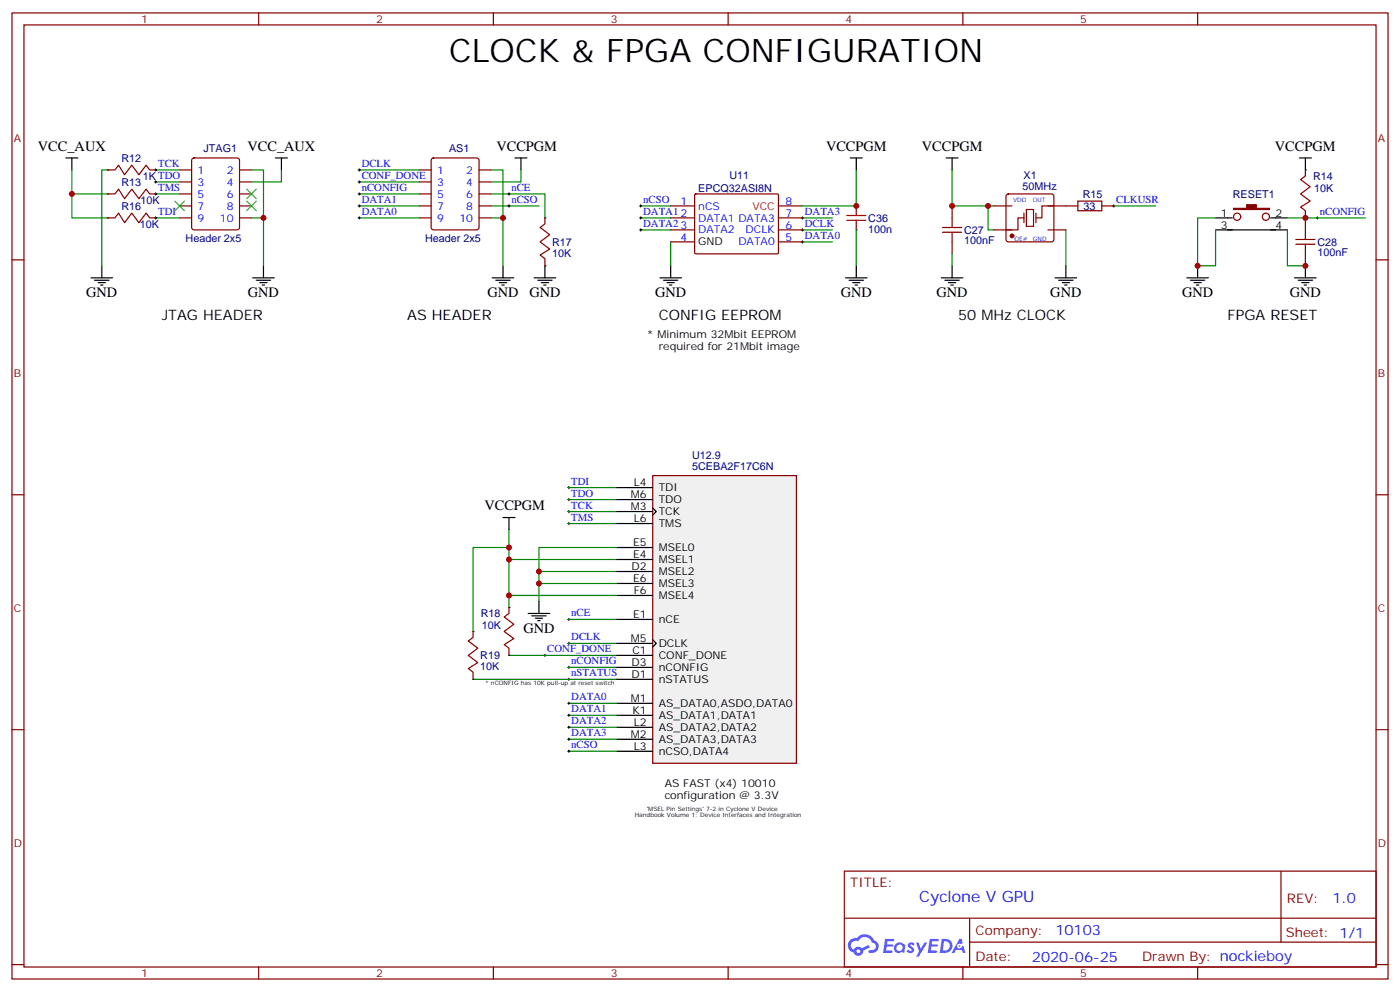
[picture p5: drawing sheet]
<svg xmlns="http://www.w3.org/2000/svg" width="412mm" height="292mm" viewBox="0 0 412 292" stroke-linecap="round" stroke-linejoin="round" font-family="sans-serif">
<g fill="none" stroke="#870000" stroke-width=".35">
<path d="M3.5 3.8h405.4v284.3h-405.4zM7.1 7.3h398.2v277.3h-398.2zM76.2 3.8v3.5M145.3 3.8v3.5M214.5 3.8v3.5M283.6 3.8v3.5M352.8 3.8v3.5M3.5 76.5h3.6M405.3 76.5h3.6M3.5 145.6h3.6M405.3 145.6h3.6M3.5 214.8h3.6"/>
<path d="M405.3 214.8h3.6M248.7 256.4h156.6v28.2h-156.6zM377.3 256.4v20.9M248.7 270.2h156.5M285.6 277.3h119.6M285.6 270.2v14.2M3.5 283.9h3.6M76.2 284.6v3.5M145.3 284.6v3.5M214.5 284.6v3.5M283.6 284.6v3.5M352.8 284.6v3.5"/>
<path d="M405.3 283.9h3.6"/>
</g>
<g fill="#5487ff">
<path d="M267.7 277.6a1.22 1.22 0 0 1 1.7 .2l-.4 .6a.47 .47 0 0 0-.3-.4 .47 .47 0 0 0-.5 .2l.1 .2a1.14 1.14 0 0 1 .8 1.8 1.14 1.14 0 0 1-1.9 0l-.2-.2 .5-.6 .7 .5a.29 .29 0 0 0 .3-.3 .29 .29 0 0 0-.2-.3 1.04 1.04 0 0 1-.6-1.7z"/>
<path d="M260.7 276.3h2.4l.3 .2-.2 .5-1.8 .1-.1 .8h1.5l.3 .4-.3 .4h-1.6l-.2 1.1h1.7l.2 .3-.2 .3-2.6 .1z"/>
<path d="M273.8 276.3h2.4l.3 .2-.1 .5-1.8 .1-.2 .8h1.6l.3 .4-.4 .4h-1.6l-.1 1.1h1.7l.2 .3-.2 .3-2.6 .1z"/>
<path d="M282.6 276.3h.7l.3 1.3-.6 .3a.69 .69 0 0 0-1 .3 .69 .69 0 0 0 .4 .9 .69 .69 0 0 0 .9-.6l.5-.2 .6 2.2h-.8l-.2-.9h-1.8l-.5 .9h-.8z"/>
<path d="M269.8 277.4h.8l.6 1.8 1.1-1.8h.9l-2.6 4.2h-.8l.9-1.5z"/>
<path d="M277.4 276.3l-.6 4.2h1.3a2.11 2.11 0 0 0 2.5-2.1 2.11 2.11 0 0 0-2.5-2.1zM278.1 277.1a1.39 1.39 0 0 1 1.7 1.4 1.39 1.39 0 0 1-1.8 1.3h-.3z"/>
<path d="M263.7 277.9a1.54 1.54 0 0 0-.1 2.2 1.54 1.54 0 0 0 2.2 .1l.6 .3 .3-2.3-.2-.3h-.4a1.49 1.49 0 0 0-2.4 0zM264 278.9a.94 .94 0 0 1 1.8 0 .94 .94 0 0 1-1.8 0z"/>
<path d="M250.4 276.7a2.18 2.18 0 0 0 1.1 3.7 1.44 1.44 0 0 0 1.6 .9 1.44 1.44 0 0 0 1.2-1.4l2-1.1-.5-.7-1.9 1a1.47 1.47 0 0 0-2.4 .4 1.39 1.39 0 0 1-.7-1.9 1.39 1.39 0 0 1 2-.5 2.12 2.12 0 0 1 2.2-1.3 2.12 2.12 0 0 1 1.9 1.7 1.14 1.14 0 0 1 1.1 1.4 1.14 1.14 0 0 1-1.7 .7 .43 .43 0 0 0-.5 .4 .43 .43 0 0 0 .4 .5 1.98 1.98 0 0 0 2.5-1.2 1.98 1.98 0 0 0-1.2-2.6 3.1 3.1 0 0 0-5.3-.6l-.9 .1zM252.3 280a.55 .55 0 0 1 1.1 0 .55 .55 0 0 1-1.1 0z"/>
<circle cx="282.6" cy="278.4" r=".26"/>
</g>
<g fill="none" stroke="#000" stroke-width=".35">
<path d="M19.4 46.5h3.5M21.2 46.5v3.5M81.1 46.5h3.6M82.9 46.5v3.5M151.7 46.5h3.5M153.5 46.5v3.5M250.5 46.5h3.5M252.2 46.5v3.5M278.7 46.5h3.5M280.5 46.5v3.5M382.8 46.5h3.5M384.5 46.5v3.5"/>
<path d="M30 78.2v3.6M77.6 78.2v3.6M148.2 78.2v3.6M197.6 78.2v3.6M280.5 78.2v3.6M314 78.2v3.6M352.8 78.2v3.6M358.1 64.1h4.9M358.1 67.7h21.1M374.3 64.1h4.9M384.5 78.2v3.6M26.8 81.8h6.4"/>
<path d="M27.9 82.5h4.2M28.9 83.2h2.1M29.6 83.9h.7M74.4 81.8h6.4M75.5 82.5h4.2M76.6 83.2h2.1M77.3 83.9h.7M145 81.8h6.3M146 82.5h4.3M147.1 83.2h2.1M147.8 83.9h.7M194.4 81.8h6.3"/>
<path d="M195.4 82.5h4.3M196.5 83.2h2.1M197.2 83.9h.7M277.3 81.8h6.3M278.3 82.5h4.3M279.4 83.2h2.1M280.1 83.9h.7M310.8 81.8h6.3M311.9 82.5h4.2M312.9 83.2h2.1M313.6 83.9h.7M349.6 81.8h6.4"/>
<path d="M350.7 82.5h4.2M351.7 83.2h2.1M352.4 83.9h.7M381.4 81.8h6.3M382.4 82.5h4.2M383.5 83.2h2.1M384.2 83.9h.7M148.2 152.3h3.5M149.9 152.3v3.6M158.7 177v3.6M155.6 180.6h6.3M156.6 181.3h4.3"/>
<path d="M157.7 182h2.1M158.4 182.7h.7"/>
</g>
<g fill="none" stroke="#008700" stroke-width=".35">
<path d="M31.7 57.1h-10.5v7h10.5M31.7 50h-1.7v28.2M45.9 53.6h7M45.9 50h7M45.9 57.1h7M74.1 50h3.5v28.2M82.9 50v3.6h-8.8M105.8 50h17.7M105.8 53.6h17.7M105.8 57.1h17.7M144.6 50h3.6v14.1M144.6 57.1h15.9v7"/>
<path d="M153.5 50v3.6h-8.9M280.5 50v10.6h12.3M45.9 64.1h7M74.1 64.1h3.5M105.8 60.6h17.7M105.8 64.1h17.7M144.6 60.6h14.1M144.6 64.1h3.6v14.1M188.7 60.6h8.9M236.4 67.7h8.8M280.5 74.7v3.5M291 60.6v7.1h1.8"/>
<path d="M314 67.7v10.5M328.1 60.6h12.3M384.5 64.1h17.7M149.9 155.9v8.8h31.8M167.6 154.1h14.1M167.6 150.6h14.1M167.6 147h14.1M167.6 143.5h14.1M181.7 168.2h-23v8.8M139.3 200h42.4M149.9 192.9h31.8M167.6 182.3h14.1"/>
<path d="M167.6 189.4h14.1M167.6 196.4h14.1"/>
</g>
<g fill="none" stroke="#000" stroke-width=".29">
<path d="M45.5 53.6h.7M45.5 57.1h.7M45.5 50h.7M45.9 49.7v.7M45.9 53.2v.7M45.9 56.7v.7M105.5 53.6h.7M105.5 57.1h.7M105.5 50h.7M105.8 49.7v.7M105.8 53.2v.7M105.8 56.7v.7"/>
<path d="M149.6 57.1h.7M149.9 56.7v.7M45.5 64.1h.7M45.9 63.8v.7M105.5 60.6h.7M105.5 64.1h.7M105.8 60.3v.7M105.8 63.8v.7M149.6 60.6h.7M149.9 60.3v.7M188.4 60.6h.7M188.7 60.3v.7"/>
<path d="M236 67.7h.7M236.4 67.3v.7M327.7 60.6h.7M328.1 60.3v.7M387.7 64.1h.7M388.1 63.8v.7M167.2 154.1h.7M167.2 150.6h.7M167.2 147h.7M167.2 143.5h.7M167.6 143.2v.7M167.6 146.7v.7"/>
<path d="M167.6 150.2v.7M167.6 153.7v.7M160.2 192.9h.7M160.5 192.5v.8M167.2 200h.7M167.2 196.4h.7M167.2 189.4h.7M167.2 182.3h.7M167.6 182v.7M167.6 189v.7M167.6 196.1v.7M167.6 199.6v.7"/>
</g>
<g fill="none" stroke="#870000" stroke-width=".35">
<path d="M52.9 57.1h3.5M52.9 53.6h3.5M52.9 50h3.5M56.7 46.7l.4-.2h12.7l.7 .4 .1 20.1-.5 .6-13 .1-.6-.5-.1-20zM70.6 57.1h3.5M70.6 53.6h3.5M70.6 50h3.5M123.5 57.1h3.5M123.5 53.6h3.5M123.5 50h3.5M127.2 46.7l.5-.2h12.7l.7 .4v20.1l-.5 .6-12.9 .1-.6-.5-.1-20zM141.1 57.1h3.5"/>
<path d="M141.1 53.6h3.5M141.1 50h3.5M317.5 59.2h7.1v2.8h-7.1zM52.9 64.1h3.5M52.9 60.6h3.5M70.6 64.1h3.5M70.6 60.6h3.5M123.5 64.1h3.5M123.5 60.6h3.5M141.1 64.1h3.5M141.1 60.6h3.5M277.6 68.4h5.7"/>
<path d="M277.6 67h5.7M280.5 60.6v6.4M280.5 68.4v6.3M314 60.6h3.5M324.6 60.6h3.5M381.7 71.9h5.6M381.7 70.5h5.6M384.5 64.1v6.4M384.5 71.9v6.3"/>
<circle cx="364.4" cy="63.8" r="1.06"/>
<circle cx="372.9" cy="63.8" r="1.06"/>
</g>
<path d="M51.5 59.2l2.8 2.8M54.3 59.2l-2.8 2.8M72.7 55.7l2.8 2.8M72.7 59.2l2.8 2.8M75.5 55.7l-2.8 2.8M75.5 59.2l-2.8 2.8" fill="none" stroke="#3c3" stroke-width=".35"/>
<path d="M363.4 61.3h3.8v-1h2.9v1h3.8v.4h-10.5z" fill="#870000" stroke="#870000" stroke-width=".35"/>
<path d="M192.3 140h42.3v84.6h-42.3z" fill="#f0f0f0" stroke="#870000" stroke-width=".35"/>
<g fill="none" stroke="#000" stroke-width=".35">
<path d="M160.5 78.2v3.6M157.3 81.8h6.4M158.4 82.5h4.2M159.5 83.2h2.1M160.2 83.9h.7M181.7 147h10.6M181.7 154.1h10.6M181.7 150.6h10.6M181.7 143.5h10.6M192.3 149.5l1 1.1-1 1M181.7 161.1h10.6M181.7 164.7h10.6"/>
<path d="M181.7 168.2h10.6M181.7 171.7h10.6M181.7 175.3h10.6M181.7 189.4h10.6M181.7 192.9h10.6M181.7 200h10.6M181.7 182.3h10.6M181.7 196.4h10.6M192.3 188.3l1 1.1-1 1M181.7 217.6h10.6M181.7 214.1h10.6M181.7 210.5h10.6"/>
<path d="M181.7 207h10.6M181.7 221.1h10.6"/>
</g>
<g fill="none" stroke="#008700" stroke-width=".35">
<path d="M21.2 50v7.1M188.7 64.1h8.9M188.7 67.7h8.9M197.6 71.2v7M236.4 64.1h8.8M236.4 71.2h8.8M149.9 164.7v10.6h31.8M149.9 161.1h-10.6v24.7M149.9 175.3v3.5M158.7 171.7h23M181.7 161.1h-23v7.1M167.6 207h14.1"/>
<path d="M167.6 210.5h14.1M167.6 214.1h14.1M167.6 217.6h14.1M167.6 221.1h14.1"/>
</g>
<g fill="none" stroke="#000" stroke-width=".29">
<path d="M188.4 64.1h.7M188.4 67.7h.7M188.7 63.8v.7M188.7 67.3v.7M236 71.2h.7M236 64.1h.7M236.4 63.8v.7M236.4 70.8v.7M167.2 207h.7M167.2 210.5h.7M167.2 214.1h.7M167.2 217.6h.7"/>
<path d="M167.6 206.7v.7M167.6 210.2v.7M167.6 213.7v.7M167.6 217.2v.7M167.2 221.1h.7M167.6 220.8v.7"/>
</g>
<g fill="none" stroke="#870000" stroke-width=".35">
<path d="M204.7 57.3l.3-.2h24.1l.2 .3-.1 17.1-.2 .2h-24.2l-.2-.3zM296.6 57.3l.4-.2h12.7l.5 .2 .2 .5v12.7l-.2 .5-.5 .2h-12.7l-.5-.2-.2-.5v-12.7zM197.6 67.7h7M197.6 60.6h7M197.6 64.1h7M197.6 71.2h7M229.3 67.7h7.1M229.3 60.6h7.1M229.3 64.1h7.1M229.3 71.2h7.1M292.8 67.7h5.3M292.8 60.6h5.3"/>
<path d="M301.6 64.1h-1.7v3.6h-3.6M301.6 62.7v2.8M302.3 61.7h2.1v4.9h-2.1zM305.2 62.7v2.8M308.7 67.7h5.3M308.7 60.6h5.3M310.4 60.6h-3.5v3.5h-1.7"/>
</g>
<circle cx="298.1" cy="69.4" r=".53" fill="#870000" stroke="#870000" stroke-width=".35"/>
<path d="M252.2 60.6v2.8" fill="none" stroke="#a10000" stroke-width=".35"/>
<circle cx="252.2" cy="67.7" r=".18" fill="#870000"/>
<path d="M249.4 64.8h5.7M252.2 64.8v2.9" fill="none" stroke="#a10000" stroke-width=".35"/>
<circle cx="252.2" cy="60.6" r=".18" fill="#870000"/>
<path d="M249.4 63.4h5.7" fill="none" stroke="#a10000" stroke-width=".35"/>
<path d="M252.2 78.2v3.6M249.1 81.8h6.3M250.1 82.5h4.3M251.2 83.2h2.1M251.9 83.9h.7" fill="none" stroke="#000" stroke-width=".35"/>
<path d="M252.2 50v10.6h-15.8M252.2 67.7v10.5M358.1 64.1h-5.3v14.1h5.3v-10.5M379.2 67.7v10.5h5.3M379.2 64.1h5.3" fill="none" stroke="#008700" stroke-width=".35"/>
<g fill="#000">
<circle cx="31.7" cy="50" r=".18"/>
<circle cx="31.8" cy="57.1" r=".18"/>
<circle cx="45.9" cy="50" r=".18"/>
<circle cx="45.9" cy="57.1" r=".18"/>
<circle cx="384.5" cy="50" r=".18"/>
<circle cx="31.7" cy="64.1" r=".18"/>
<circle cx="45.9" cy="64.1" r=".18"/>
<circle cx="160.5" cy="64.1" r=".18"/>
<circle cx="160.5" cy="78.2" r=".18"/>
<circle cx="384.5" cy="64.1" r=".18"/>
<circle cx="149.9" cy="178.8" r=".18"/>
<circle cx="139.3" cy="185.8" r=".18"/>
<circle cx="139.3" cy="200" r=".18"/>
<circle cx="149.9" cy="192.9" r=".18"/>
</g>
<path d="M31.7 50h2.2l1-1.4 1.8 2.8 2.1-2.8 2.1 2.8 2.1-2.8 1.1 1.4h1.8M31.7 57.1h2.2l1-1.4 1.8 2.8 2.1-2.8 2.1 2.8 2.1-2.8 1.1 1.4h1.8M384.5 50v1.8l-1.4 1 2.8 2.2-2.8 2.1 2.8 2.1-2.8 1.8 1.4 1v2.1M31.7 64.1h2.2l1-1.4 1.8 2.8 2.1-2.8 2.1 2.8 2.1-2.8 1.1 1.4h1.8M160.5 64.1v1.8l-1.4 1.1 2.8 2.1-2.8 2.1 2.8 2.1-2.8 1.8 1.4 1v2.1M149.9 178.8v1.8l-1.4 1 2.8 2.1-2.8 2.1 2.8 2.2-2.8 1.7 1.4 1.1v2.1M139.3 185.8v1.8l-1.4 1.1 2.9 2.1-2.9 2.1 2.9 2.1-2.9 1.8 1.4 1v2.2" fill="none" stroke="#870000" stroke-width=".35"/>
<g fill="#c00">
<circle cx="280.5" cy="60.6" r=".88"/>
<circle cx="291" cy="60.6" r=".88"/>
<circle cx="384.5" cy="64.1" r=".88"/>
<circle cx="148.2" cy="64.1" r=".88"/>
<circle cx="77.6" cy="64.1" r=".88"/>
<circle cx="158.8" cy="171.7" r=".88"/>
<circle cx="149.9" cy="164.7" r=".88"/>
<circle cx="149.9" cy="161.1" r=".88"/>
<circle cx="21.2" cy="57.1" r=".88"/>
<circle cx="149.9" cy="175.3" r=".88"/>
<circle cx="158.8" cy="168.2" r=".88"/>
<circle cx="384.5" cy="78.2" r=".88"/>
<circle cx="352.8" cy="78.2" r=".88"/>
<circle cx="252.2" cy="60.6" r=".88"/>
</g>
<text font-size="9.5" x="132.3" y="18.3">CLOCK &amp; FPGA CONFIGURATION</text>
<text font-size="4.6" fill="#00f" x="270.8" y="265.4">Cyclone V GPU</text>
<g font-size="4.2">
<text x="11.2" y="44.4">VCC_AUX</text>
<text x="72.9" y="44.4">VCC_AUX</text>
<text x="146.2" y="44.4">VCCPGM</text>
<text x="243.3" y="44.4">VCCPGM</text>
<text x="271.5" y="44.4">VCCPGM</text>
<text x="375.5" y="44.4">VCCPGM</text>
<text x="25.4" y="87.4">GND</text>
<text x="73" y="87.4">GND</text>
<text x="143.6" y="87.4">GND</text>
<text x="155.9" y="87.4">GND</text>
<text x="193" y="87.4">GND</text>
<text x="247.6" y="87.4">GND</text>
<text x="275.9" y="87.4">GND</text>
<text x="309.4" y="87.4">GND</text>
<text x="348.2" y="87.4">GND</text>
<text x="379.9" y="87.4">GND</text>
<text x="47.6" y="94.1">JTAG HEADER</text>
<text x="119.9" y="94.1">AS HEADER</text>
<text x="194" y="94.1">CONFIG EEPROM</text>
<text x="282.2" y="94.1">50 MHz CLOCK</text>
<text x="361.6" y="94.1">FPGA RESET</text>
<text x="142.7" y="150.2">VCCPGM</text>
<text x="154.2" y="186.2">GND</text>
</g>
<g font-size="4.2" fill="#00f">
<text x="392.5" y="265.7">1.0</text>
<text x="310.9" y="275.2">10103</text>
<text x="304" y="283">2020-06-25</text>
</g>
<g font-size="3.9" fill="#800">
<text x="250.5" y="261">TITLE:</text>
<text x="379.1" y="265.7">REV:</text>
<text x="287.4" y="275.2">Company:</text>
<text x="378.7" y="275.8">Sheet: 1/1</text>
<text x="287.4" y="282.9">Date:</text>
<text x="336.4" y="282.9">Drawn By: nockieboy</text>
</g>
<g font-size="3.2" fill="#800">
<text x="41.6" y="6.8">1</text>
<text x="110.8" y="6.8">2</text>
<text x="179.9" y="6.8">3</text>
<text x="249.1" y="6.8">4</text>
<text x="318.2" y="6.8">5</text>
<text x="4.1" y="41.9">A</text>
<text x="405.9" y="41.9">A</text>
<text x="4.1" y="111.1">B</text>
<text x="405.9" y="111.1">B</text>
<text x="4.1" y="180.2">C</text>
<text x="405.9" y="180.2">C</text>
<text x="4.1" y="249.3">D</text>
<text x="405.9" y="249.3">D</text>
<text x="41.6" y="287.6">1</text>
<text x="110.8" y="287.6">2</text>
<text x="179.9" y="287.6">3</text>
<text x="249.1" y="287.6">4</text>
<text x="318.2" y="287.6">5</text>
</g>
<g font-size="3.2" fill="#000080">
<text x="35.8" y="47.6">R12</text>
<text x="60" y="44.7">JTAG1</text>
<text x="132.3" y="44.7">AS1</text>
<text x="42.1" y="52.9">1K TDO</text>
<text x="214.9" y="52.7">U11</text>
<text x="301.5" y="52.8">X1</text>
<text x="386.8" y="52.9">R14</text>
<text x="35.8" y="54.7">R13</text>
<text x="41.3" y="60">10K</text>
<text x="205.7" y="56.4">EPCQ32ASI8N</text>
<text x="301.2" y="56">50MHz</text>
<text x="318.9" y="58.3">R15</text>
<text x="363.2" y="58.2">RESET1</text>
<text x="387.1" y="56.5">10K</text>
<text x="35.8" y="61.8">R16</text>
<text x="255.8" y="65.3">C36</text>
<text x="319.2" y="61.8">33</text>
<text x="41.2" y="67">10K</text>
<text x="54.7" y="71.2">Header 2x5</text>
<text x="125.2" y="71.2">Header 2x5</text>
<text x="255.8" y="68.4">100n</text>
<text x="284" y="71.8">100nF</text>
<text x="284" y="68.8">C27</text>
<text x="162.6" y="75.5">10K</text>
<text x="162.6" y="72.3">R17</text>
<text x="388.1" y="75.3">100nF</text>
<text x="388.1" y="72.4">C28</text>
<text x="203.9" y="135">U12.9</text>
<text x="203.9" y="138.4">5CEBA2F17C6N</text>
<text x="141.6" y="181.7">R18</text>
<text x="141.9" y="185.2">10K</text>
<text x="141.5" y="197.2">10K</text>
<text x="141.5" y="194">R19</text>
</g>
<g font-size="3.2" fill="#00f">
<text x="46.6" y="49.1">TCK</text>
<text x="58.2" y="51.1">1</text>
<text x="66.8" y="51.1">2</text>
<text x="106.5" y="52.7">CONF_DONE</text>
<text x="106.5" y="49.1">DCLK</text>
<text x="128.8" y="51.1">1</text>
<text x="137.3" y="51.1">2</text>
<text x="46.6" y="56.2">TMS</text>
<text x="58.2" y="58.1">5</text>
<text x="58.2" y="54.6">3</text>
<text x="66.8" y="58.1">6</text>
<text x="66.8" y="54.6">4</text>
<text x="106.5" y="56.2">nCONFIG</text>
<text x="106.5" y="59.7">DATA1</text>
<text x="128.8" y="58.1">5</text>
<text x="128.8" y="54.6">3</text>
<text x="137.3" y="58.1">6</text>
<text x="137.3" y="54.6">4</text>
<text x="150.6" y="59.7">nCSO</text>
<text x="150.6" y="56.2">nCE</text>
<text x="189.4" y="59.7">nCSO</text>
<text x="328.8" y="59.7">CLKUSR</text>
<text x="46.6" y="63.3">TDI</text>
<text x="58.2" y="65.2">9</text>
<text x="58.2" y="61.7">7</text>
<text x="64.8" y="65.2">10</text>
<text x="66.8" y="61.7">8</text>
<text x="106.5" y="63.3">DATA0</text>
<text x="128.8" y="65.2">9</text>
<text x="128.8" y="61.7">7</text>
<text x="135.3" y="65.2">10</text>
<text x="137.3" y="61.7">8</text>
<text x="189.4" y="63.3">DATA1</text>
<text x="200.5" y="63.8">2</text>
<text x="200.5" y="60.3">1</text>
<text x="205.7" y="65.2">DATA1 DATA3</text>
<text x="205.7" y="61.7">nCS</text>
<text x="231.4" y="63.8">7</text>
<text x="231.4" y="60.3">8</text>
<text x="237.1" y="63.3">DATA3</text>
<text x="388.8" y="63.3">nCONFIG</text>
<text x="189.4" y="66.8">DATA2</text>
<text x="200.5" y="67.3">3</text>
<text x="200.5" y="70.8">4</text>
<text x="205.7" y="68.7">DATA2</text>
<text x="219.6" y="68.7">DCLK</text>
<text x="231.4" y="70.8">5</text>
<text x="231.4" y="67.3">6</text>
<text x="237.1" y="66.8">DCLK</text>
<text x="237.1" y="70.3">DATA0</text>
<text x="217.5" y="72.2">DATA0</text>
<text x="168.3" y="142.6">TDI</text>
<text x="168.3" y="149.7">TCK</text>
<text x="168.3" y="146.2">TDO</text>
<text x="168.3" y="153.2">TMS</text>
<text x="168.3" y="181.4">nCE</text>
<text x="168.3" y="188.5">DCLK</text>
<text x="161.2" y="192">CONF_DONE</text>
<text x="168.3" y="195.5">nCONFIG</text>
<text x="168.3" y="199.1">nSTATUS</text>
<text x="168.3" y="206.1">DATA0</text>
<text x="168.3" y="209.7">DATA1</text>
<text x="168.3" y="213.2">DATA2</text>
<text x="168.3" y="220.2">nCSO</text>
<text x="168.3" y="216.7">DATA3</text>
</g>
<text font-size="3.2" fill="#f00" x="221.6" y="61.7">VCC</text>
<g font-size="3.2">
<text x="359.6" y="63.8">1</text>
<text x="375.7" y="63.8">2</text>
<text x="359.6" y="67.3">3</text>
<text x="375.7" y="67.3">4</text>
<text x="205.7" y="72.2">GND</text>
<text x="190.5" y="99.4">* Minimum 32Mbit EEPROM</text>
<text x="194" y="102.9">required for 21Mbit image</text>
<text x="186.7" y="143.2">L4</text>
<text x="185.8" y="146.7">M6</text>
<text x="194" y="148.1">TDO</text>
<text x="194" y="144.6">TDI</text>
<text x="185.8" y="150.2">M3</text>
<text x="186.7" y="153.7">L6</text>
<text x="194" y="155.2">TMS</text>
<text x="194" y="151.6">TCK</text>
<text x="186.5" y="160.8">E5</text>
<text x="186" y="167.9">D2</text>
<text x="186.5" y="164.3">E4</text>
<text x="194" y="162.2">MSEL0</text>
<text x="194" y="165.7">MSEL1</text>
<text x="186.5" y="171.4">E6</text>
<text x="194" y="169.3">MSEL2</text>
<text x="194" y="172.8">MSEL3</text>
<text x="186.7" y="174.9">F6</text>
<text x="194" y="176.3">MSEL4</text>
<text x="186.5" y="182">E1</text>
<text x="194" y="183.4">nCE</text>
<text x="185.8" y="189">M5</text>
<text x="194" y="190.4">DCLK</text>
<text x="186" y="196.1">D3</text>
<text x="186.3" y="192.5">C1</text>
<text x="194" y="194">CONF_DONE</text>
<text x="194" y="197.5">nCONFIG</text>
<text x="186" y="199.6">D1</text>
<text x="194" y="201">nSTATUS</text>
<text x="185.8" y="206.7">M1</text>
<text x="194" y="208.1">AS_DATA0,ASDO,DATA0</text>
<text x="186.3" y="210.2">K1</text>
<text x="186.7" y="213.7">L2</text>
<text x="194" y="215.1">AS_DATA2,DATA2</text>
<text x="194" y="211.6">AS_DATA1,DATA1</text>
<text x="185.8" y="217.2">M2</text>
<text x="186.7" y="220.8">L3</text>
<text x="194" y="218.7">AS_DATA3,DATA3</text>
<text x="194" y="222.2">nCSO,DATA4</text>
<text x="195.8" y="231.7">AS FAST (x4) 10010</text>
<text x="195.8" y="235.2">configuration @ 3.3V</text>
</g>
<g font-size="1.8" fill="#00f">
<text x="298.4" y="59.5">VDD</text>
<text x="304.2" y="59.5">OUT</text>
<text x="298.8" y="70.8">OE#</text>
<text x="304.3" y="70.8">GND</text>
</g>
<g font-size="1.8">
<text x="142.9" y="201.7">* nCONFIG has 10K pull-up at reset switch</text>
<text x="190.5" y="238.8">'MSEL Pin Settings' 7-2 in Cyclone V Device</text>
<text x="187" y="240.5">Handbook Volume 1: Device Interfaces and Integration</text>
</g>
</svg>
